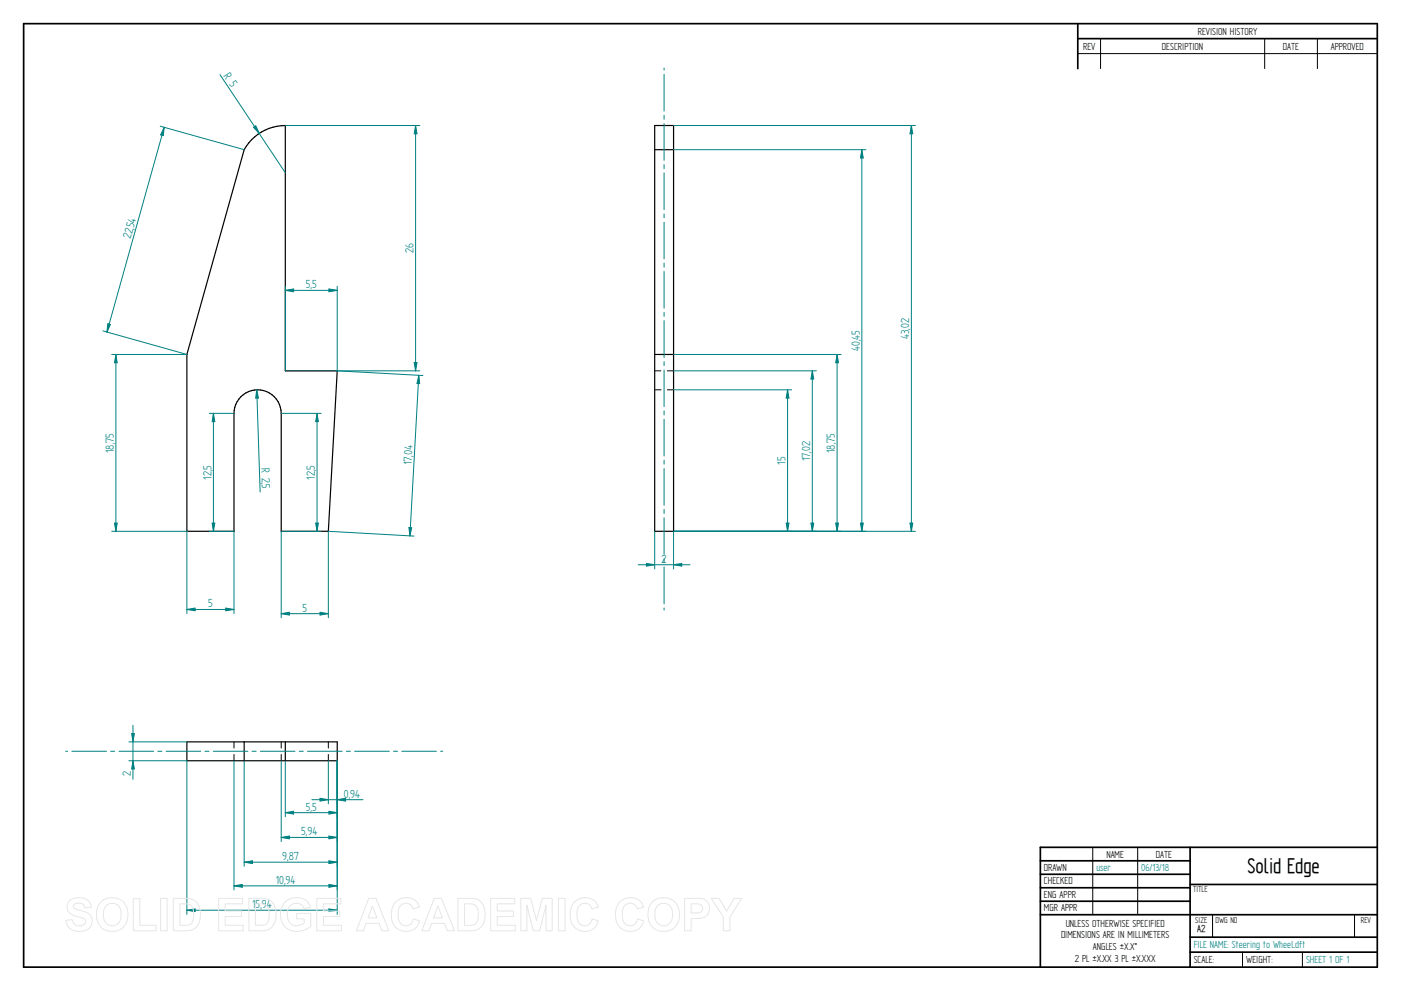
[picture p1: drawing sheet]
<svg xmlns="http://www.w3.org/2000/svg" width="594mm" height="420mm" viewBox="0 0 594 420" stroke-linecap="round" stroke-linejoin="round" font-family="sans-serif">
<g fill="none" stroke="#000" stroke-width=".72">
<path d="M10 10h574v400h-574zM457 10v19.1M457 16.4h127M504.6 359.2v50.8M584 359.2h-142.9v50.8M441.1 365h63.5M441.1 370.7h63.5M441.1 376.4h63.5M504.6 375h79.4M441.1 382.1h63.5M441.1 387.8h142.9M504.6 397.3h79.4"/>
<path d="M504.6 403.7h79.4"/>
</g>
<g fill="none" stroke="#000" stroke-width=".42">
<path d="M466.7 16.4v12.7M536.3 16.4v12.7M558.6 16.4v12.7M457 22.7h127M277.6 157.2h2.6M282.9 157.2h2.7M277.6 165.3h2.7M283 165.3h2.6M99.2 314.5v2.7M99.2 319.9v2.6M119.2 314.5v2.7M119.2 319.9v2.6"/>
<path d="M139.2 314.5v2.7M139.2 319.9v2.6M463.4 359.2v28.6M482.4 359.2v28.6M514.2 387.9v9.4M574.4 387.9v9.4M526.9 403.7v6.3M552.3 403.7v6.3"/>
</g>
<path d="M106.7 59.2a20.2 20.2 0 0 1 14.3-6v104h22l-3.8 68.1h-20v-50a10 10 0 0 0-10-10 10 10 0 0 0-10 10v50h-20v-75l24.3-86.8zM277.6 53.2h8v172.1h-8zM277.6 63.5h8M277.6 150.3h8M79.2 314.5h63.8v8h-63.8zM103.5 314.5v8M121 314.5v8" fill="none" stroke="#000" stroke-width=".51"/>
<g fill="none" stroke="#008080" stroke-width=".42">
<path d="M281.6 28.9v.8M281.6 31.5v15.6M121 53.2h57M281.6 48.9v1.7M281.6 52.4v15.6M281.6 69.8v1.7M281.6 73.3v15.6M281.6 90.7v1.7M281.6 94.2v15.6M281.6 111.5v1.8M281.6 115.1v15.5M281.6 132.5v1.7"/>
<path d="M281.6 135.9v15.7M121 157.2h57M175.6 153.7h1.2l-.6 3.5zM281.6 153.3v1.7M281.6 156.8v15.6M281.6 174.2v1.7M281.6 177.7v15.6M281.6 195.1v1.7M281.6 198.6v15.6M281.6 216v1.7M281.6 219.5v15.6M281.6 236.9v1.7"/>
<path d="M281.6 240.4v15.6M281.6 257.8v.9M27.8 318.5h.9M30.5 318.5h14.7M46.9 318.5h1.7M50.5 318.5h14.6M66.9 318.5h1.7M70.4 318.5h14.7M86.9 318.5h1.7M90.4 318.5h14.7M106.9 318.5h1.7M110.4 318.5h14.7"/>
<path d="M126.9 318.5h1.7M130.4 318.5h14.7M146.9 318.5h1.7M150.4 318.5h14.7M166.9 318.5h1.7M170.4 318.5h14.7M186.9 318.5h.8"/>
</g>
<path d="M175.6 153.7h1.2l-.6 3.5z" fill="#008080"/>
<path d="M176.2 53.2l.6 3.5h-1.2z" fill="none" stroke="#008080" stroke-width=".42"/>
<path d="M176.2 53.2l.6 3.5h-1.2z" fill="#008080"/>
<path d="M176.2 53.2v104M121 121.4v35.8M139.5 122.5l3.5 .6-3.5 .6zM143 121.4v35.8" fill="none" stroke="#008080" stroke-width=".42"/>
<path d="M139.5 122.5l3.5 .6-3.5 .6z" fill="#008080"/>
<path d="M121 123.1l3.5-.6v1.2z" fill="none" stroke="#008080" stroke-width=".42"/>
<path d="M121 123.1l3.5-.6v1.2z" fill="#008080"/>
<path d="M121 123.1h22M143 157.2l36.3 2M139.2 225.3l36.3 2M173.4 223.7h1.2l-.8 3.5z" fill="none" stroke="#008080" stroke-width=".42"/>
<path d="M173.4 223.7h1.2l-.8 3.5z" fill="#008080"/>
<path d="M177.6 159.1l.4 3.5h-1.2z" fill="none" stroke="#008080" stroke-width=".42"/>
<path d="M177.6 159.1l.4 3.5h-1.2z" fill="#008080"/>
<path d="M177.6 159.1l-3.8 68.1M119.2 225.3v36.6M139.2 225.3v36.6M119.2 260.2l3.5-.6v1.2z" fill="none" stroke="#008080" stroke-width=".42"/>
<path d="M119.2 260.2l3.5-.6v1.2z" fill="#008080"/>
<path d="M135.7 259.6l3.5 .6-3.5 .6z" fill="none" stroke="#008080" stroke-width=".42"/>
<path d="M135.7 259.6l3.5 .6-3.5 .6z" fill="#008080"/>
<path d="M79.2 225.3v34.8M99.2 225.3v34.8M79.2 258.4l3.5-.6v1.2zM119.2 260.2h20" fill="none" stroke="#008080" stroke-width=".42"/>
<path d="M79.2 258.4l3.5-.6v1.2z" fill="#008080"/>
<path d="M95.7 257.8l3.5 .6-3.5 .6z" fill="none" stroke="#008080" stroke-width=".42"/>
<path d="M95.7 257.8l3.5 .6-3.5 .6z" fill="#008080"/>
<path d="M119.2 175.3h17M134.4 175.3l.6 3.5h-1.1zM119.2 225.3h17M79.2 258.4h20" fill="none" stroke="#008080" stroke-width=".42"/>
<path d="M134.4 175.3l.6 3.5h-1.1z" fill="#008080"/>
<path d="M133.9 221.8h1.1l-.6 3.5z" fill="none" stroke="#008080" stroke-width=".42"/>
<path d="M133.9 221.8h1.1l-.6 3.5z" fill="#008080"/>
<path d="M88.8 175.3h10.4M134.4 175.3v50M88.8 225.3h10.4M90 221.8h1.1l-.6 3.5z" fill="none" stroke="#008080" stroke-width=".42"/>
<path d="M90 221.8h1.1l-.6 3.5z" fill="#008080"/>
<path d="M90.5 175.3l.6 3.5h-1.1z" fill="none" stroke="#008080" stroke-width=".42"/>
<path d="M90.5 175.3l.6 3.5h-1.1z" fill="#008080"/>
<path d="M90.5 175.3v50M108.9 165.3l1.4 43.3M108.9 165.3l.7 3.5h-1.2z" fill="none" stroke="#008080" stroke-width=".42"/>
<path d="M108.9 165.3l.7 3.5h-1.2z" fill="#008080"/>
<path d="M47.4 150.3h31.8M49.1 150.3l.6 3.5h-1.2zM47.4 225.3h31.8" fill="none" stroke="#008080" stroke-width=".42"/>
<path d="M49.1 150.3l.6 3.5h-1.2z" fill="#008080"/>
<path d="M48.5 221.8h1.2l-.6 3.5z" fill="none" stroke="#008080" stroke-width=".42"/>
<path d="M48.5 221.8h1.2l-.6 3.5z" fill="#008080"/>
<path d="M67.9 53.5l35.6 10M69.6 54l-.3 3.5-1.2-.3zM43.6 140.3l35.6 10M49.1 150.3v75" fill="none" stroke="#008080" stroke-width=".42"/>
<path d="M69.6 54l-.3 3.5-1.2-.3z" fill="#008080"/>
<path d="M45.7 137.2l1.1 .4-1.5 3.2z" fill="none" stroke="#008080" stroke-width=".42"/>
<path d="M45.7 137.2l1.1 .4-1.5 3.2z" fill="#008080"/>
<path d="M93.3 31.7l27.7 41.5M69.6 54l-24.3 86.8M107.5 54l1-.7 1.4 3.3z" fill="none" stroke="#008080" stroke-width=".42"/>
<path d="M107.5 54l1-.7 1.4 3.3z" fill="#008080"/>
<path d="M285.6 150.3h71.1M355 150.3l.6 3.5h-1.2zM285.6 225.3h71.1" fill="none" stroke="#008080" stroke-width=".42"/>
<path d="M355 150.3l.6 3.5h-1.2z" fill="#008080"/>
<path d="M354.4 221.8h1.2l-.6 3.5z" fill="none" stroke="#008080" stroke-width=".42"/>
<path d="M354.4 221.8h1.2l-.6 3.5z" fill="#008080"/>
<path d="M285.6 157.2h60.6M344.5 157.2l.6 3.5h-1.2zM355 150.3v75M285.6 225.3h60.6" fill="none" stroke="#008080" stroke-width=".42"/>
<path d="M344.5 157.2l.6 3.5h-1.2z" fill="#008080"/>
<path d="M343.9 221.8h1.2l-.6 3.5z" fill="none" stroke="#008080" stroke-width=".42"/>
<path d="M343.9 221.8h1.2l-.6 3.5z" fill="#008080"/>
<path d="M344.5 157.2v68.1M285.6 165.3h50.1M334 165.3l.6 3.5h-1.2zM285.6 225.3h50.1" fill="none" stroke="#008080" stroke-width=".42"/>
<path d="M334 165.3l.6 3.5h-1.2z" fill="#008080"/>
<path d="M333.4 221.8h1.2l-.6 3.5z" fill="none" stroke="#008080" stroke-width=".42"/>
<path d="M333.4 221.8h1.2l-.6 3.5z" fill="#008080"/>
<path d="M285.6 63.5h81.6M365.5 63.5l.5 3.5h-1.1zM334 165.3v60M285.6 225.3h81.6" fill="none" stroke="#008080" stroke-width=".42"/>
<path d="M365.5 63.5l.5 3.5h-1.1z" fill="#008080"/>
<path d="M364.9 221.8h1.1l-.5 3.5z" fill="none" stroke="#008080" stroke-width=".42"/>
<path d="M364.9 221.8h1.1l-.5 3.5z" fill="#008080"/>
<path d="M285.6 53.2h102.6M386.5 53.2l.5 3.5h-1.1zM365.5 63.5v161.8M285.6 225.3h102.6" fill="none" stroke="#008080" stroke-width=".42"/>
<path d="M386.5 53.2l.5 3.5h-1.1z" fill="#008080"/>
<path d="M385.9 221.8h1.1l-.5 3.5z" fill="none" stroke="#008080" stroke-width=".42"/>
<path d="M385.9 221.8h1.1l-.5 3.5z" fill="#008080"/>
<path d="M386.5 53.2v172.1M274.1 238.9l3.5 .5-3.5 .6zM277.6 225.3v15.9M285.6 225.3v15.9" fill="none" stroke="#008080" stroke-width=".42"/>
<path d="M274.1 238.9l3.5 .5-3.5 .6z" fill="#008080"/>
<path d="M285.6 239.4l3.5-.5v1.1z" fill="none" stroke="#008080" stroke-width=".42"/>
<path d="M285.6 239.4l3.5-.5v1.1z" fill="#008080"/>
<path d="M270.6 239.4h22M135.7 338.5l3.5 .5-3.5 .6zM139.2 322.5v18.3M143 322.5v18.3" fill="none" stroke="#008080" stroke-width=".42"/>
<path d="M135.7 338.5l3.5 .5-3.5 .6z" fill="#008080"/>
<path d="M143 339l3.5-.5v1.1z" fill="none" stroke="#008080" stroke-width=".42"/>
<path d="M143 339l3.5-.5v1.1z" fill="#008080"/>
<path d="M121 322.5v23.8M132.2 339h21.7M143 322.5v23.8M121 344.6l3.5-.6v1.1z" fill="none" stroke="#008080" stroke-width=".42"/>
<path d="M121 344.6l3.5-.6v1.1z" fill="#008080"/>
<path d="M139.5 344l3.5 .6-3.5 .5z" fill="none" stroke="#008080" stroke-width=".42"/>
<path d="M139.5 344l3.5 .6-3.5 .5z" fill="#008080"/>
<path d="M119.2 322.5v34.3M143 322.5v34.3M119.2 355l3.5-.5v1.1zM121 344.6h22" fill="none" stroke="#008080" stroke-width=".42"/>
<path d="M119.2 355l3.5-.5v1.1z" fill="#008080"/>
<path d="M139.5 354.5l3.5 .5-3.5 .6z" fill="none" stroke="#008080" stroke-width=".42"/>
<path d="M139.5 354.5l3.5 .5-3.5 .6z" fill="#008080"/>
<path d="M103.5 322.5v44.8M143 322.5v44.8M119.2 355h23.8M103.5 365.5l3.6-.5v1.1z" fill="none" stroke="#008080" stroke-width=".42"/>
<path d="M103.5 365.5l3.6-.5v1.1z" fill="#008080"/>
<path d="M139.5 365l3.5 .5-3.5 .6z" fill="none" stroke="#008080" stroke-width=".42"/>
<path d="M139.5 365l3.5 .5-3.5 .6z" fill="#008080"/>
<path d="M99.2 322.5v54.8M143 322.5v54.8M99.2 375.6l3.5-.6v1.2zM103.5 365.5h39.5" fill="none" stroke="#008080" stroke-width=".42"/>
<path d="M99.2 375.6l3.5-.6v1.2z" fill="#008080"/>
<path d="M139.5 375l3.5 .6-3.5 .6z" fill="none" stroke="#008080" stroke-width=".42"/>
<path d="M139.5 375l3.5 .6-3.5 .6z" fill="#008080"/>
<path d="M79.2 322.5v65.2M143 322.5v65.2M99.2 375.6h43.8M79.2 385.9l3.5-.5v1.1z" fill="none" stroke="#008080" stroke-width=".42"/>
<path d="M79.2 385.9l3.5-.5v1.1z" fill="#008080"/>
<path d="M139.5 385.4l3.5 .5-3.5 .6z" fill="none" stroke="#008080" stroke-width=".42"/>
<path d="M139.5 385.4l3.5 .5-3.5 .6z" fill="#008080"/>
<path d="M54.6 314.5h24.6M55.8 311h1.2l-.6 3.5zM54.6 322.5h24.6M79.2 385.9h63.8" fill="none" stroke="#008080" stroke-width=".42"/>
<path d="M55.8 311h1.2l-.6 3.5z" fill="#008080"/>
<path d="M56.4 322.5l.6 3.5h-1.2z" fill="none" stroke="#008080" stroke-width=".42"/>
<path d="M56.4 322.5l.6 3.5h-1.2z" fill="#008080"/>
<path d="M56.4 307.5v22.9" fill="none" stroke="#008080" stroke-width=".42"/>
<g fill="none" stroke="#e6e6e6" stroke-width=".42">
<path d="M29.6 381.8a6.5 6.5 0 0 1 8.5 .8l.6 2.2-2.8 .1a2.7 2.7 0 0 0-2.1-2 2.7 2.7 0 0 0-2.7 1.1 1.87 1.87 0 0 0 2.2 1.8l1.4 .4a4.4 4.4 0 0 1 4 6.2 6.4 6.4 0 0 1-9.1 1.3l-1.2-1.8-.5-1.7 2.7-.3a2.94 2.94 0 0 0 2.6 2.6 2.94 2.94 0 0 0 3.1-1.9 2.67 2.67 0 0 0-2.9-1.8 4.9 4.9 0 0 1-5-4.3l.4-1.6zM42.8 382.4a6.9 6.9 0 0 1 8.3-.8 6.9 6.9 0 0 1 3 7.7 6.7 6.7 0 0 1-8 5.5 6.7 6.7 0 0 1-5.1-8.3 6.1 6.1 0 0 1 1.8-4.1zM44.8 384.2a3.9 3.9 0 0 1 4.6-.8 3.9 3.9 0 0 1 2 4.3 3.8 3.8 0 0 1-1.9 4.3 3.8 3.8 0 0 1-4.6-.7 6.6 6.6 0 0 1-.1-7.1zM56.5 381h2.8v11.3h6.9v2.3h-9.7zM68.1 380.9h2.8v13.7h-2.8zM73.5 380.9h5a5.9 5.9 0 0 1 6.5 7 5.9 5.9 0 0 1-6.3 6.7h-5.2zM76.3 383.2h1.8a3.4 3.4 0 0 1 4 3.9v1.2a3.2 3.2 0 0 1-3.8 4h-2zM92.7 380.9h10.2v2.3h-7.4v3h6.9v2.4h-6.9v3.7h7.7v2.3h-10.5zM105.5 380.9h5.1a5.9 5.9 0 0 1 6.4 7 5.9 5.9 0 0 1-6.3 6.7h-5.2zM108.3 383.2h1.9a3.4 3.4 0 0 1 4 3.9v1.2a3.2 3.2 0 0 1-3.8 4h-2.1zM120.9 382.4a7.3 7.3 0 0 1 9.7 .1l1 2.2-2.7 .5a3.7 3.7 0 0 0-4.6-2 3.7 3.7 0 0 0-2.5 4.4 4.2 4.2 0 0 0 2.2 4.5 4.2 4.2 0 0 0 5-.8v-1.7h-3.2v-2.3h6v5.4a8.1 8.1 0 0 1-11.8-.8 8.3 8.3 0 0 1 .9-9.5zM134.4 380.9h10.2v2.3h-7.4v3h6.9v2.4h-6.9v3.7h7.6v2.3h-10.4z"/>
<path d="M156.4 380.9h3l5.5 13.7h-3l-1.2-3.1h-5.5l-1.1 3.1h-3zM157.9 384.1l1.9 5.1h-3.7zM167.7 382.5a6 6 0 0 1 10.2 2.1l-2.8 .7a3.2 3.2 0 0 0-3.9-2.2 3.2 3.2 0 0 0-2.4 3.8 4.6 4.6 0 0 0 2.5 5.5 3.2 3.2 0 0 0 4-2.8l2.6 .8a6.1 6.1 0 0 1-7.2 4.3 6.1 6.1 0 0 1-4.8-6.8 7.7 7.7 0 0 1 1.8-5.4zM184.1 380.9h3.1l5.5 13.7h-3l-1.2-3.1h-5.5l-1.1 3.1h-3zM185.7 384.1l1.9 5.1h-3.8zM194.2 380.9h5a5.9 5.9 0 0 1 6.5 7 5.9 5.9 0 0 1-6.3 6.7h-5.2zM197 383.2h1.8a3.4 3.4 0 0 1 4 3.9v1.2a3.2 3.2 0 0 1-3.8 4h-2zM208.1 380.9h10.2v2.3h-7.4v3h6.9v2.4h-6.9v3.7h7.6v2.3h-10.4zM220.8 380.9h4.2l2.5 9.3 2.4-9.3h4.2v13.7h-2.5l-.1-10.8-2.7 10.8h-2.7l-2.7-10.8v10.8h-2.6zM236.8 380.9h2.8v13.7h-2.8zM243.5 382.5a6 6 0 0 1 10.2 2.1l-2.8 .7a3.2 3.2 0 0 0-3.8-2.2 3.2 3.2 0 0 0-2.4 3.8 4.6 4.6 0 0 0 2.4 5.5 3.2 3.2 0 0 0 4-2.8l2.6 .8a6.1 6.1 0 0 1-7.2 4.3 6.1 6.1 0 0 1-4.7-6.8 7.7 7.7 0 0 1 1.7-5.4zM262.7 382.5a6 6 0 0 1 10.2 2.1l-2.7 .7a3.2 3.2 0 0 0-3.9-2.2 3.2 3.2 0 0 0-2.4 3.8 4.6 4.6 0 0 0 2.4 5.5 3.2 3.2 0 0 0 4-2.8l2.7 .8a6.1 6.1 0 0 1-7.2 4.3 6.1 6.1 0 0 1-4.8-6.8 7.7 7.7 0 0 1 1.7-5.4z"/>
<path d="M276.7 382.4a6.9 6.9 0 0 1 8.3-.8 6.9 6.9 0 0 1 3 7.7 6.7 6.7 0 0 1-8.1 5.5 6.7 6.7 0 0 1-5.1-8.3 6.1 6.1 0 0 1 1.9-4.1zM278.7 384.2a3.9 3.9 0 0 1 4.6-.8 3.9 3.9 0 0 1 1.9 4.3 3.8 3.8 0 0 1-1.8 4.3 3.8 3.8 0 0 1-4.7-.7 6.6 6.6 0 0 1 0-7.1zM290.3 380.9h5.2a4.4 4.4 0 0 1 5.4 4.3 4.4 4.4 0 0 1-5.4 4.2h-2.4v5.2h-2.8zM293.1 383.2h1.8a2.1 2.1 0 0 1 2.6 .6 2.1 2.1 0 0 1 0 2.6 3.4 3.4 0 0 1-2.9 .7h-1.5zM301.6 380.9h3.3l3.2 5.4 3.2-5.4h3.2l-5 7.9v5.8h-2.8v-5.8z"/>
</g>
<text font-size="10.1" x="529" y="370.2">Solid Edge</text>
<g font-size="5.6" fill="#008080">
<text x="94.7" y="32.2" transform="rotate(56 94.7 32.2)">R 5</text>
<text x="55.4" y="101.5" transform="rotate(-74 55.4 101.5)">22,</text>
<text x="56.7" y="96.7" transform="rotate(-74 56.7 96.7)">54</text>
<text x="175.4" y="107.4" transform="rotate(-90 175.4 107.4)">26</text>
<text x="129.7" y="122.2">5,5</text>
<text x="385.6" y="143.6" transform="rotate(-90 385.6 143.6)">43,02</text>
<text x="364.6" y="148.8" transform="rotate(-90 364.6 148.8)">40,45</text>
<text x="48.3" y="192" transform="rotate(-90 48.3 192)">18,75</text>
<text x="174.6" y="197.3" transform="rotate(-87 174.6 197.3)">17,</text>
<text x="174.8" y="193" transform="rotate(-87 174.8 193)">04</text>
<text x="333.1" y="197" transform="rotate(-90 333.1 197)">15</text>
<text x="343.6" y="195.5" transform="rotate(-90 343.6 195.5)">17,02</text>
<text x="354.1" y="192" transform="rotate(-90 354.1 192)">18,75</text>
<text x="89.7" y="203.4" transform="rotate(-90 89.7 203.4)">12,5</text>
<text x="110.9" y="198.4" transform="rotate(88 110.9 198.4)">R 2,</text>
<text x="133.6" y="203.4" transform="rotate(-90 133.6 203.4)">12,5</text>
<text x="111.1" y="205.4" transform="rotate(88 111.1 205.4)">5</text>
<text x="280.5" y="238.6">2</text>
<text x="88.2" y="257.5">5</text>
<text x="128.2" y="259.3">5</text>
<text x="55.5" y="329.2" transform="rotate(-90 55.5 329.2)">2</text>
<text x="145.8" y="338.2">0,94</text>
<text x="129.7" y="343.7">5,5</text>
<text x="127.7" y="354.2">5,94</text>
<text x="119.7" y="364.7">9,87</text>
<text x="116.9" y="374.7">10,94</text>
<text x="107" y="385.1">15,94</text>
</g>
<g font-size="4.9">
<text x="507.9" y="14.7">REVISION HISTORY</text>
<text x="459.3" y="21">REV</text>
<text x="492.7" y="21">DESCRIPTION</text>
<text x="544" y="21">DATE</text>
<text x="564.3" y="21">APPROVED</text>
<text x="469.1" y="363.6">NAME</text>
<text x="490.1" y="363.6">DATE</text>
<text x="442.7" y="369.3">DRAWN</text>
<text x="442.7" y="375">CHECKED</text>
<text x="442.7" y="380.7">ENG APPR</text>
<text x="442.7" y="386.4">MGR APPR</text>
<text x="451.9" y="392.9">UNLESS OTHERWISE SPECIFIED</text>
<text x="449.9" y="397.9">DIMENSIONS ARE IN MILLIMETERS</text>
<text x="455.7" y="407.8">2 PL ±X.XX 3 PL ±X.XXX</text>
<text x="463.5" y="402.9">ANGLES ±X.X°</text>
<text x="506.2" y="408.3">SCALE:</text>
<text x="528.4" y="408.3">WEIGHT:</text>
</g>
<g font-size="4.9" fill="#008080">
<text x="464.9" y="369.3">user</text>
<text x="483.9" y="369.3">06/13/18</text>
<text x="506.2" y="402">FILE NAME: Steering to Wheel.dft</text>
<text x="553.8" y="408.4">SHEET 1 OF 1</text>
</g>
<text font-size="4.8" x="507.7" y="395.3">A2</text>
<g font-size="4.1">
<text x="505.9" y="378.3">TITLE</text>
<text x="506.9" y="391.1">SIZE</text>
<text x="515.4" y="391.1">DWG NO</text>
<text x="577" y="391.1">REV</text>
</g>
</svg>
